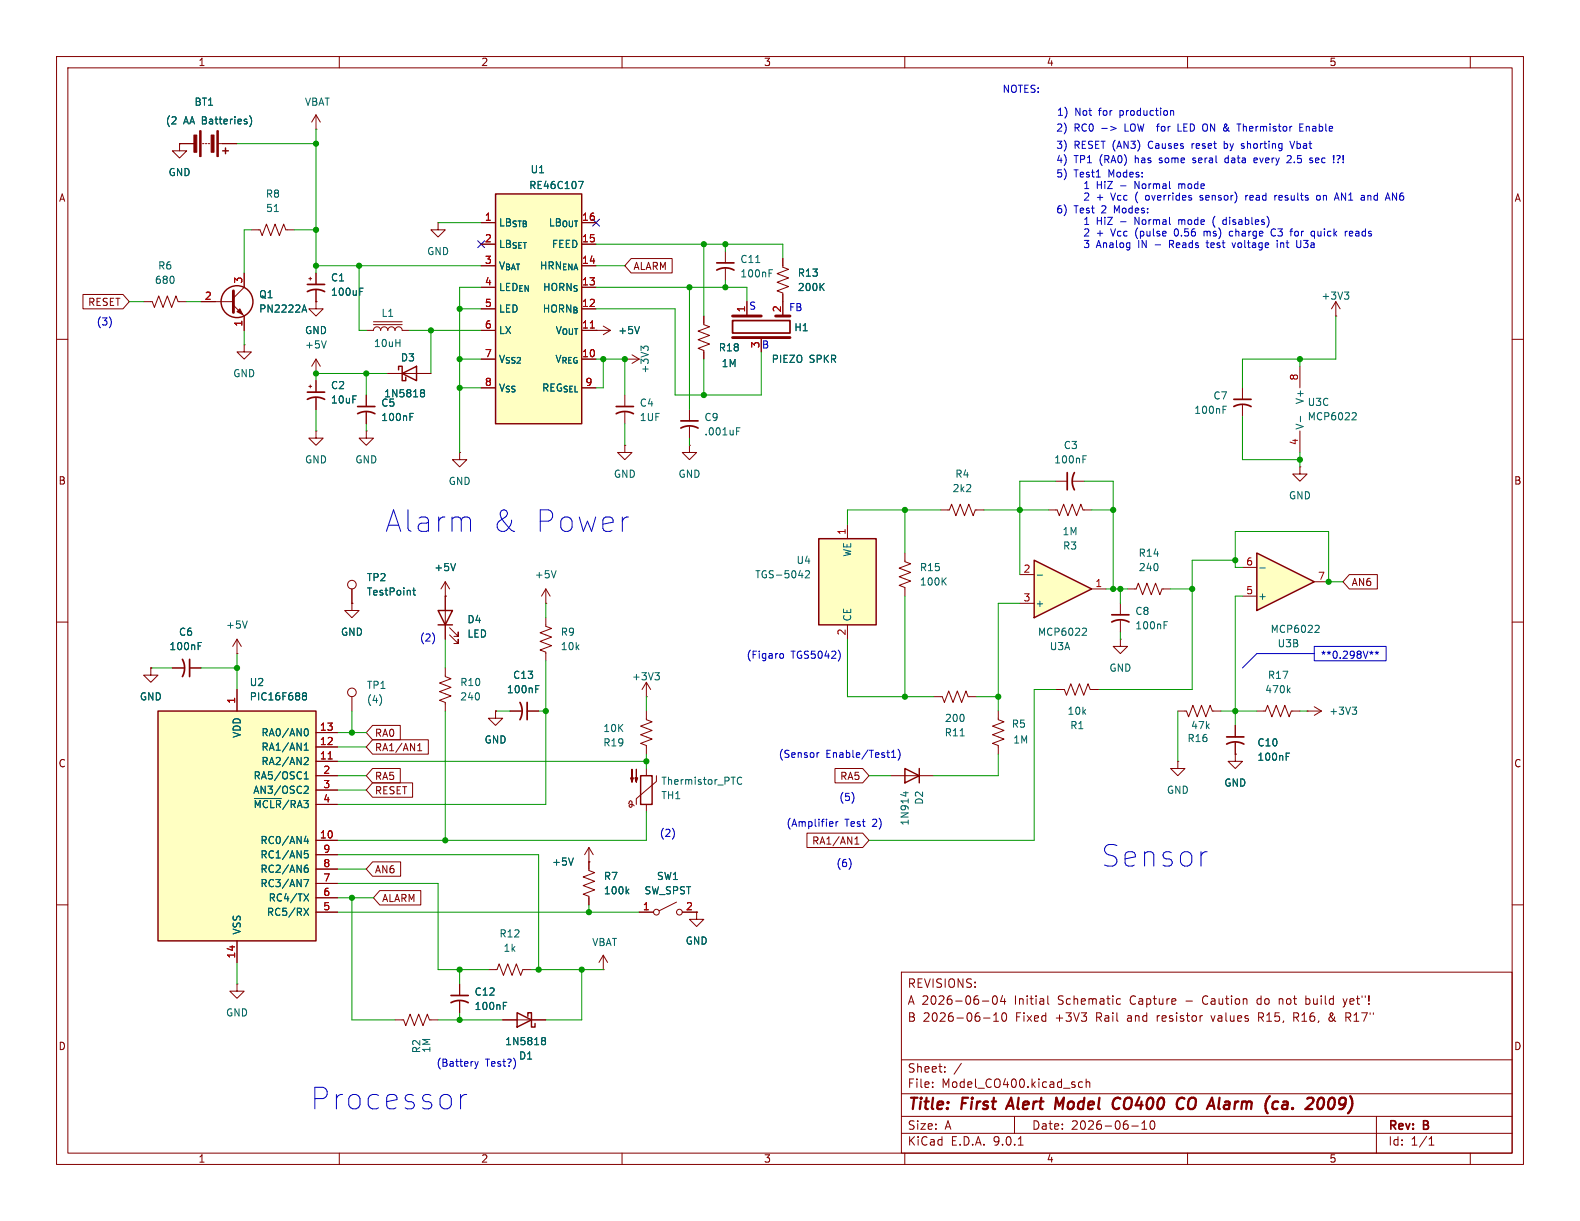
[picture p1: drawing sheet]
<svg xmlns="http://www.w3.org/2000/svg" width="279mm" height="216mm" viewBox="0 0 279 216" stroke-linecap="round" stroke-linejoin="round" font-family="sans-serif">
<g fill="none" stroke="#840000" stroke-width=".18">
<path d="M10 10h259.4v195.9h-259.4zM12 12h255.4v191.9h-255.4zM60 10v2M110 10v2M160 10v2M210 10v2M260 10v2M31.7 25.4v1.3h1.3l-1.3 1.2-1.2-1.2h1.2M31.7 25.4h.1M31.7 25.4h2.6M35.8 25.4h.3M36.3 25.4h.3"/>
<path d="M36.8 25.4h.3M38.6 25.4h3.3M55.9 22.9h.1M55.9 20.3l-.8 1.3M55.9 20.3l.7 1.3M55.9 20.3v2.6M44.4 40.6h1.6l.4 1.1 .7-2.1 .8 2.1 .7-2.1 .8 2.1 .8-2.1 .3 1h1.6M54.6 49.3h.5M54.9 49v.5M55.9 53.3v1.3h1.2l-1.2 1.3-1.3-1.3h1.3M55.9 53.3h.1M55.9 48.3v2"/>
<path d="M55.9 51.3v2M124.5 55.9v1.5l1 .4-2.1 .7 2.1 .8-2.1 .8 2.1 .7-2.1 .8 1.1 .4v1.5M128.3 44.5v2M128.3 47.5v2M138.4 45.7v1.5l1 .4-2 .8 2 .7-2 .8 2 .8-2 .7 1 .4v1.5M236.2 55.9h.1M236.2 53.3l-.7 1.3M236.2 53.3l.8 1.3M236.2 53.3v2.6M10 60h2M68.6 66h7.6M110.5 63.5h.1"/>
<path d="M110.5 63.5h2.5M111.8 62.7l1.2 .8M113 63.5l-1.2 .8M121.9 72.4v2M121.9 75.4v2.1M267.4 60h2M81.3 80v1.3h1.2l-1.2 1.3-1.3-1.3h1.3M81.3 80h.1M185.4 90.2h1.5l.4 1 .8-2 .7 2 .8-2 .8 2 .7-2 .4 1h1.5M229.9 82.6v1.2h1.2l-1.2 1.3-1.3-1.3h1.3M229.9 82.6h.1M10 110h2"/>
<path d="M26.7 118.1v1.3h1.2l-1.2 1.3-1.3-1.3h1.3M26.7 118.1h.1M30.5 118.1h2M33.5 118.1h2.1M41.9 115.6h.1M41.9 113l-.8 1.3M41.9 113l.8 1.3M41.9 113v2.6M62.2 106.7v1.3h1.3l-1.3 1.2-1.2-1.2h1.2M62.2 106.7h.1M62.2 104.1v2.6M78.7 105.4h.1"/>
<path d="M78.7 118.1v1.5l1.1 .4-2.1 .8 2.1 .7-2.1 .8 2.1 .8-2.1 .7 1 .4v1.5M78.7 102.9v10.1M78.7 102.9l-.7 1.2M78.7 102.9l.8 1.2M79.5 112.3l1.5 1.5v-.8v.8h-.7M79.5 111l1.5 1.5v-.7v.7h-.7M96.5 106.7h.1M96.5 109.2v1.5l1 .4-2 .8 2 .7-2 .8 2 .8-2 .7 1 .4v1.5M96.5 104.1l-.7 1.3M96.5 104.1l.8 1.3M96.5 104.1v2.6M267.4 110h2"/>
<path d="M62.2 123.2v2.5M87.6 125.7v1.3h1.3l-1.3 1.3-1.2-1.3h1.2M87.6 125.7h.1M90.2 125.7h2M93.2 125.7h2M104.1 152.4h.1M104.1 149.9v4l1.1 .4-2.1 .8 2.1 .7-2.1 .8 2.1 .8-2.1 .7 1 .4v1.5M104.1 149.9l-.7 1.2M104.1 149.9l.8 1.2M119.6 159.5l-3 1.5M10 160h2M41.9 174v1.3h1.3l-1.3 1.2-1.3-1.2h1.3"/>
<path d="M41.9 174h.1M81.3 174v2M81.3 177v2.1M86.4 171.5h1.5l.4-1.1 .7 2.1 .8-2.1 .8 2.1 .7-2.1 .8 2.1 .4-1h1.5M106.7 171.5h.1M106.7 168.9l-.8 1.3M106.7 168.9l.7 1.3M106.7 168.9v2.6M113 161.3h2.6M120.6 161.3h2.6M123.2 161.3v1.3h1.3l-1.3 1.2-1.3-1.2h1.3M123.2 161.3h.1"/>
<path d="M159.4 171.9h108v32h-108zM173.7 177h1.2M175.6 176.2l.3-.1a.81 .81 0 0 1 .5 .6 .81 .81 0 0 1-.3 .8l-.1 .1a.81 .81 0 0 1-.4-1.4zM175.7 179.5l.4-.4v1.5M177.3 179.2l.2-.1a.81 .81 0 0 1 .6 .6 .81 .81 0 0 1-.3 .8l-.2 .1a.81 .81 0 0 1-.3-1.4zM177.3 176l-.4 1.1h1M177.6 176.6v1M185.3 176.1v1.3l.2 .2M197.6 177.5h.5M197.6 176.7h.5M214.1 179.6l.4 1M222.4 176.7v.7"/>
<path d="M222.6 179.9h.5M223.1 179.1h-.5v1.5M226.2 176.6v1M226.4 176.6l-.2 .1M228.8 179.9h.6M229.1 179.9l.5 .7M229.4 179.1h-.6v1.5M230.9 177.5l.5 .1M230.9 176.1v1.5M231.4 176.6l-.5 .1M235.5 179.1l-.2 .1a.56 .56 0 0 0 .1 .7l.4 .4M235.6 179.6l-.6 .5 .1 .4 .4 .1"/>
<path d="M237.5 176.6l.4 1M237.9 177.6l-.2 .3-.2 .2M238 179.1h.6l.2 .1M238.2 176.6l-.3 1M238.4 179.9l.5 .7M238.8 179.7l-.2 .2h-.6M267.4 160h2M69.8 180.3h1.6l.4 1.1 .7-2.1 .8 2.1 .7-2.1 .8 2.1 .8-2.1 .3 1h1.6M88.9 180.3h7.6M159.4 197.4h108M159.4 193.4h108M159.4 187.4h108"/>
<path d="M164.9 192.1v.2M164.9 191.4v.1M167.1 189.4v.2M167.1 188.7v.1M170 188l-1.3 1.9M173.9 180h1.2M175.7 180.6h.9M179.4 197.4v3M191.4 191.4l-.4-.1-.3 .3v.4l.2 .2h.5M192.1 191.4l.2-.1 .3 .1 .1 .9M192.1 190.8v1.5M200.1 199.1h1.2"/>
<path d="M201.9 199.7h.9M201.9 198.6l.5-.4v1.5M203.5 198.3l.2-.1a.81 .81 0 0 1 .6 .6 .81 .81 0 0 1-.3 .8l-.1 .1a.81 .81 0 0 1-.4-1.4zM243.4 197.4v6.5M60 203.9v2M110 203.9v2M159.4 200.4h108M160 203.9v2M180.1 202.5h.8M210 203.9v2M252.7 202.5h.9M252.7 201.4l.4-.4v1.5"/>
<path d="M260 203.9v2"/>
<circle cx="62.2" cy="103.4" r=".76"/>
<circle cx="62.2" cy="122.4" r=".76"/>
<circle cx="116.1" cy="161.3" r=".51"/>
<circle cx="120.1" cy="161.3" r=".51"/>
</g>
<g fill="none" stroke="#840000" stroke-width=".4">
<path d="M178.8 194.1l-.9 2M188.1 194.1l-.8 1.4-.5-1.4-.2 2M197.3 194.2a.67 .67 0 0 1 .8 .1M197.9 195.9l-.6 .2M209.1 194.1l.3 .2M209.2 195.9l-.1 .1M210.7 194.1l-.2 .1a1.48 1.48 0 0 0-.2 1.8l.5 .1M216.5 196l.6 .1M217.2 194.8l-.6 .1M217.2 195.3l-.7 .1M224.6 193.8l-.2 .1M226.9 194.9l.2-.1 .6 .1-.1 1.2"/>
<path d="M227.7 195.2l-.7 .1a.4 .4 0 0 0-.3 .4 .4 .4 0 0 0 .2 .4l.7-.1M235.8 194.2a.51 .51 0 0 0-.8 .3 1.09 1.09 0 0 0 .2 1.6l.4-.1 .2-.3"/>
</g>
<path d="M54.4 51.6a3.2 3.2 0 0 1 3 0M54.4 50.3h3M126.7 47.8a3.2 3.2 0 0 1 3.1 0M126.7 46.5h3.1M120.4 75.7a3.2 3.2 0 0 1 3 0M120.4 74.4h3M32.3 116.6a3.2 3.2 0 0 1 0 3M33.5 116.6v3M91.9 124.2a3.2 3.2 0 0 1 0 3.1M93.2 124.2v3.1M79.8 177.3a3.2 3.2 0 0 1 3 0M79.8 176h3" fill="none" stroke="#840000" stroke-width=".3"/>
<g fill="none" stroke="#006464" stroke-width=".18">
<path d="M44.1 20.5a1.46 1.46 0 0 1 0 1.9M48.5 37.4h.7M63.6 51.6h.4M63.6 50.9h.6M133.6 46.4h.8M136 48.3h.4M136 47.7h.6M145.2 50.7l.5 .7M145.7 50.1l-.7 .7M237.7 51.6h.8l-.4 .5M238.3 52.1l.2 .3v.3l-.2 .2M74.5 69.4h.1"/>
<path d="M74.5 69l.3-.1 .2 .1 .1 .2-.3 .2M74.6 69.4h.2M74.6 69.4l-.1 .1M74.8 69.4l.3 .3-.1 .4-.2 .1-.3-.1M113.8 61.6l-.4-.4v.8M113.8 61.4l.3-.2h.3l.2 .2M130.3 76.2h.4M130.3 75.6h.6M80.6 99.6l-.5 1.3M35 114.2h.5M35 113.6h.6M43.7 109.8l-.4 1.3"/>
<path d="M73 104.4h.5M73.2 104v1l.3 .2M98.3 100.9l-.4 1.3M67.4 123.4v.8M94.7 121.8h.5M94.7 121.2h.6M101.4 151.7l-.4 1.3M110.8 157.6l.4 .5M111.2 157.2l-.5 .5M89 177.8h.4M89 177.2h.6M95.9 183.9l.1 .1"/>
<path d="M95.9 183.5h.3l.2 .1 .1 .2-.3 .2M96 184h.2M96 184l-.1 .1M96.2 184l.3 .2-.1 .4-.2 .1h-.3"/>
</g>
<path d="M39.4 26.7h1M39.9 26.2v1M70.5 65.4v-.6h.6v2.5h.7v-.6M71.1 66l2.6-1.2v2.5zM77.5 108h2.5l-1.3 2.5zM77.5 110.5h2.5M91.4 179.1l2.6 1.2-2.6 1.3zM93.3 179.7v-.6h.7v2.5h.6v-.6" fill="none" stroke="#840000" stroke-width=".25"/>
<g fill="#840000" stroke="#840000" stroke-width=".18">
<path d="M38.4 23.1h.2v4.6h-.2z"/>
<path d="M35.3 23.1h.3v4.6h-.3z"/>
<path d="M37.3 23.9h.5v3h-.5z"/>
<path d="M34.3 23.9h.5v3h-.5z"/>
</g>
<path d="M27.9 125.7h28v40.7h-28z" fill="#ffffc2"/>
<path d="M27.9 125.7h28v40.7h-28z" fill="none" stroke="#840000" stroke-width=".25"/>
<g fill="none" stroke="#840000" stroke-width=".18">
<path d="M25.4 53.3h1.5l.4 1.1 .8-2.1 .7 2.1 .8-2.1 .8 2.1 .7-2.1 .4 1h1.5M110.5 78.7v1.3h1.3l-1.3 1.3-1.3-1.3h1.3M110.5 78.7h.1M110.5 69.9v2M110.5 72.9v2M219.7 68.6v2M219.7 71.6v2.1M41.9 121.9v3.8M55.9 129.5h3.8M55.9 132.1h3.8M55.9 134.6h3.8M55.9 137.2h3.8"/>
<path d="M55.9 139.7h3.8M55.9 142.2h3.8M55.9 148.6h3.8M55.9 151.1h3.8M55.9 153.7h3.8M55.9 156.2h3.8M55.9 158.8h3.8M41.9 166.4v3.8M55.9 161.3h3.8"/>
</g>
<g fill="none" stroke="#006464" stroke-width=".18">
<path d="M216.3 72.4h.4M216.3 71.8h.6M53.5 122.9l.2 .1M53.5 122.6l.2-.1 .4 .1 .1 .2-.2 .2M53.7 123h.3M53.7 123l-.2 .2M53.8 132.7h.7M53.8 131.8l.4-.4v1.3M53.8 136.8l.4-.3v1.2M53.8 137.7h.7M53.9 139.1l.4-.1 .2 .4-.8 .9h.8M54 123l.2 .3-.1 .3-.1 .2-.5-.2"/>
<path d="M54 128.9l.1-.1a.68 .68 0 0 1 .4 .7 .68 .68 0 0 1-.4 .6h-.1M54 133.9l.4 .1 .1 .3-.8 .9h.8M45 141.2h4.7M53.7 155.5h.9l-.6 1.3M53.7 158.1l.9 1.2M53.9 151l.4-.1 .2 .3-.1 .4h-.5M53.9 150.4h.6M53.9 153.5h.4l.2 .2-.1 .5h-.5M54.1 147.8l-.3 .9h.8M54.4 148.3v.9M54.4 153h-.4l-.1 .3M54.6 158.1l-.9 1.2"/>
<path d="M53.7 160.6l.9 1.3M54.6 160.6l-.9 1.3"/>
</g>
<path d="M58 134.2h.8" fill="none" stroke="#a90000" stroke-width=".18"/>
<path d="M109 73.2a3.2 3.2 0 0 1 3 0M109 71.9h3M218.2 71.9a3.2 3.2 0 0 1 3 0M218.2 70.6h3" fill="none" stroke="#840000" stroke-width=".3"/>
<path d="M87.6 34.3h15.3v40.6h-15.3z" fill="#ffffc2"/>
<g fill="none" stroke="#840000" stroke-width=".25">
<path d="M87.6 34.3h15.3v40.6h-15.3z"/>
<circle cx="41.9" cy="53.3" r="2.82"/>
</g>
<g fill="none" stroke="#840000" stroke-width=".18">
<path d="M77.5 39.4v1.2h1.2l-1.2 1.3-1.3-1.3h1.3M77.5 39.4h.1M85.1 39.4h2.5M35.6 53.3h5.7M41.3 54l1.9 1.9v2.5M43.2 48.3v2.5l-1.9 1.9M64.8 58.4h1.2a.64 .64 0 0 1 .7-.6 .64 .64 0 0 1 .6 .6 .64 .64 0 0 1 .6-.6 .64 .64 0 0 1 .7 .6 .64 .64 0 0 1 .6-.6 .64 .64 0 0 1 .6 .6 .64 .64 0 0 1 .7-.6 .64 .64 0 0 1 .6 .6h1.3M66 57.4h5.1M66 56.9h5.1M85.1 43.2h2.5M85.1 47h2.5M85.1 50.8h2.5"/>
<path d="M85.1 54.6h2.5M85.1 58.4h2.5M102.9 43.2h2.5M102.9 50.8h2.5M102.9 54.6h2.5M105.4 58.4h2.5M106.7 57.7l1.2 .7M107.9 58.4l-1.2 .8M43.2 61v1.2h-1.3l1.3 1.3 1.2-1.3h-1.2M43.2 61h.1M54.6 68.3h.5M54.9 68.1v.5"/>
<path d="M55.9 76.2v1.3h1.2l-1.2 1.2-1.3-1.2h1.3M55.9 76.2h.1M55.9 66h.1M55.9 63.5l-.8 1.3M55.9 63.5l.7 1.3M55.9 63.5v2.5M55.9 67.3v2M55.9 70.4v2M64.8 76.2v1.3h1.2l-1.2 1.2-1.3-1.2h1.3M64.8 76.2h.1M64.8 69.9v2M64.8 72.9v2"/>
<path d="M85.1 63.5h2.5M85.1 68.6h2.5M121.9 78.7v1.3h1.3l-1.3 1.3-1.3-1.3h1.3M121.9 78.7h.1M229.9 64.8v3.8M229.9 76.2v3.8M186.7 85.1h2M189.7 85.1h2.1"/>
</g>
<path d="M102.3 32.1h.8l-.5 1.2M53.5 54.8h.6M53.8 53.9l.4 1.3M113.1 57.7l-.4 1.3M57.7 60.3l-.4 1.2M72.5 73.7h.4M72.5 73.1h.6M230 73.6v1M239.3 73h.4l.1 .3-.7 .9h.7M191.5 81.2h.4M191.5 80.6h.6" fill="none" stroke="#006464" stroke-width=".18"/>
<path d="M54.4 70.6a3.2 3.2 0 0 1 3 0M54.4 69.3h3M63.2 73.2a3.2 3.2 0 0 1 3.1 0M63.2 71.9h3.1M188.7 83.6v3M190 83.6a3.2 3.2 0 0 0 0 3" fill="none" stroke="#840000" stroke-width=".3"/>
<path d="M41.3 51.4v3.8" fill="none" stroke="#840000" stroke-width=".51"/>
<path d="M42.4 54.6l.5 1-1-.5z" fill="#840000" stroke="#840000" stroke-width=".18"/>
<path d="M144.8 95.3h10.1v15.2h-10.1z" fill="#ffffc2"/>
<path d="M144.8 95.3h10.1v15.2h-10.1zM113.3 137.2h2v5h-2zM160 135.9l2.6 1.3-2.6 1.2zM162.6 135.9v2.5" fill="none" stroke="#840000" stroke-width=".25"/>
<g fill="none" stroke="#840000" stroke-width=".18">
<path d="M149.9 92.7v2.6M160 97.8v1.5l1 .4-2 .8 2 .7-2 .8 2 .7-2 .8 1 .4v1.5M166.4 90.2h1.5l.4-1 .7 2 .8-2 .8 2 .7-2 .8 2 .4-1h1.5M149.9 110.5v2.5M198.1 113v1.3h1.3l-1.3 1.3-1.3-1.3h1.3M198.1 113h.1M198.1 106.7v2M198.1 109.7v2.1M114.3 123.2h.1M114.3 125.7v1.6l1 .3-2 .8 2 .8-2 .7 2 .8-2 .7 1 .4v1.6M114.3 120.7l-.8 1.2M114.3 120.7l.8 1.2"/>
<path d="M114.3 120.7v2.5M114.3 135.9v1.3M116.1 137.2v1l-3.6 3v1M157.5 137.2h7.6M165.1 123.2h1.5l.4 1 .8-2 .7 2 .8-2 .8 2 .7-2 .4 1h1.5M176.5 125.7v1.6l1 .3-2 .8 2 .8-2 .7 2 .8-2 .7 1 .4v1.6M186.7 121.9h1.5l.4 1 .8-2 .7 2 .8-2 .7 2 .8-2 .4 1h1.5M208.3 125.7h1.5l.4 1 .7-2 .8 2 .8-2 .7 2 .8-2 .4 1h1.5M208.3 134.6v1.3h1.2l-1.2 1.3-1.3-1.3h1.3M208.3 134.6h.1M111.2 141.9l-.1 .2M111.3 141.9l.2-.3 .3 .2-.1 .8-.1 .1h-.2l-.1-.2 .1-.3h.4l.3 .3"/>
<path d="M114.3 142.2v1.3"/>
</g>
<path d="M115.8 118.9h.8l-.4 .5M116.4 119.4l.2 .3v.3l-.2 .2M142.4 101l.5-.1 .3 .4-.8 .9h.8M166.8 102.7l.5 .7M167.3 102.2l-.7 .7M205.9 110.5h.4M205.9 109.9h.6M131.2 137.5a.6 .6 0 0 0-.9 .5 .6 .6 0 0 0 .6 .7l.3-.1M160.2 140v.8M169.8 130.1h.7M159.8 140.2h.8" fill="none" stroke="#006464" stroke-width=".18"/>
<g fill="#840000" stroke="#840000" stroke-width=".18">
<path d="M111.8 136v2.3l-.3-.8h.5l-.2 .8z"/>
<path d="M112.5 136v2.3l-.2-.8h.5l-.3 .8z"/>
</g>
<path d="M196.6 110a3.2 3.2 0 0 1 3 0M196.6 108.7h3" fill="none" stroke="#840000" stroke-width=".3"/>
<path d="M182.9 99.1l10.1 5-10.1 5.1z" fill="#ffffc2"/>
<path d="M182.9 99.1l10.1 5-10.1 5.1z" fill="none" stroke="#840000" stroke-width=".25"/>
<g fill="none" stroke="#840000" stroke-width=".18">
<path d="M180.3 106.7h2.6M180.3 101.6h2.6M193 104.1h2.6M199.4 104.1h1.5l.4-1 .8 2.1 .7-2.1 .8 2.1 .7-2.1 .8 2.1 .4-1.1h1.5M218.4 133.4v1.2h1.3l-1.3 1.3-1.2-1.3h1.2M218.4 133.4h.1M218.4 128.3v2M218.4 131.3v2.1M222.2 125.7h1.6l.4-1 .7 2 .8-2 .7 2 .8-2 .8 2 .3-1h1.6M231.1 125.7h.1M231.1 125.7h2.6M232.4 125l1.3 .7"/>
<path d="M233.7 125.7l-1.3 .8"/>
</g>
<path d="M183.4 101.7h1M191.6 111.1h.4l.1 .3-.8 .9h.8M227.4 133.8h.5M227.4 133.2h.6M227.8 122l.3 .5M228.1 121.7l-.4 .4M239.1 125h.8l-.4 .5M239.7 125.5l.2 .3v.3l-.2 .2" fill="none" stroke="#006464" stroke-width=".18"/>
<path d="M216.9 131.6a3.2 3.2 0 0 1 3.1 0M216.9 130.3h3.1" fill="none" stroke="#840000" stroke-width=".3"/>
<path d="M222.2 97.8l10.2 5.1-10.2 5.1z" fill="#ffffc2"/>
<path d="M222.2 97.8l10.2 5.1-10.2 5.1z" fill="none" stroke="#840000" stroke-width=".25"/>
<g fill="none" stroke="#840000" stroke-width=".18">
<path d="M31.7 25.4h.1M31.7 25.4h2.6M39.4 25.4h2.5M85.1 39.4h2.5M14.7 52.1h7l1.2 1.2-1.2 1.3h-7zM35.6 53.3h2.5M43.2 48.3v2.5M43.2 55.9v2.5M55.9 53.3h.1M55.9 48.3v2M55.9 51.3v2M85.1 43.2h2.5"/>
<path d="M85.1 47h2.5M85.1 50.8h2.5M85.1 54.6h2.5M85.1 58.4h2.5M102.9 43.2h2.5M102.9 50.8h2.5M102.9 54.6h2.5M111.6 45.7h7.3v2.6h-7.3l-1.1-1.3zM124.5 55.9v1.3M132.1 53.3v2.6M134.6 59.7v2.5M138.4 45.7v1.3"/>
<path d="M138.4 52.1v3.8M55.9 67.3v2M55.9 70.4v2M64.8 69.9v2M64.8 72.9v2M68.6 66h2.5M73.7 66h2.5M85.1 63.5h2.5M85.1 68.6h2.5M124.5 62.2v1.3M26.7 118.1h.1M30.5 118.1h2"/>
<path d="M33.5 118.1h2.1M62.2 106.7h.1M62.2 104.1v2.6M78.7 105.4h.1M78.7 105.4v2.6M78.7 110.5v2.5M219.7 105.4h2.5M219.7 100.3h2.5M232.4 102.9h2.5M238.6 101.6h5v2.5h-5l-1.1-1.2zM41.9 121.9v3.8M55.9 129.5h3.8"/>
<path d="M55.9 132.1h3.8M55.9 134.6h3.8M55.9 137.2h3.8M55.9 139.7h3.8M65.9 128.3h4.9v2.5h-4.9l-1.1-1.3zM65.9 138.4h7.1v2.6h-7.1l-1.1-1.3zM65.9 135.9h4.9v2.5h-4.9l-1.1-1.2zM65.9 130.8h9.8v2.6h-9.8l-1.1-1.3zM73.9 132.8h.7M73.9 131.8l.3-.3v1.3M87.6 125.7h.1M90.2 125.7h2"/>
<path d="M93.2 125.7h2M147.7 135.9h4.9l1.1 1.3-1.1 1.2h-4.9zM218.4 133.4h.1M218.4 128.3v2M218.4 131.3v2.1M55.9 142.2h3.8M55.9 148.6h3.8M55.9 151.1h3.8M55.9 153.7h3.8M55.9 156.2h3.8M55.9 158.8h3.8M65.9 152.4h4.9v2.5h-4.9l-1.1-1.2z"/>
<path d="M67.2 157.5h7.2v2.5h-7.2l-1.2-1.2zM104.1 152.4h.1M104.1 152.4v1.3M104.1 158.8v1.2M142.7 147.3h9.9l1.1 1.3-1.1 1.3h-9.9zM151.2 149.3h.7M151.2 148.4l.3-.4v1.3M41.9 166.4v3.8M55.9 161.3h3.8M81.3 174v2M81.3 177v2.1M113 161.3h2.6"/>
<path d="M120.6 161.3h2.6M123.2 161.3h.1M88.9 180.3h2.5M94 180.3h2.5"/>
</g>
<g fill="none" stroke="#006464" stroke-width=".18">
<path d="M44.1 20.5a1.46 1.46 0 0 1 0 1.9M102.3 32.1h.8l-.5 1.2M53.5 54.8h.6M53.8 53.9l.4 1.3M63.6 51.6h.4M63.6 50.9h.6M113.1 57.7l-.4 1.3M145.2 50.7l.5 .7M145.7 50.1l-.7 .7M72.5 73.7h.4M72.5 73.1h.6M74.5 69.4h.1"/>
<path d="M74.5 69l.3-.1 .2 .1 .1 .2-.3 .2M74.6 69.4h.2M74.6 69.4l-.1 .1M74.8 69.4l.3 .3-.1 .4-.2 .1-.3-.1M80.6 99.6l-.5 1.3M35 114.2h.5M35 113.6h.6M73 104.4h.5M73.2 104v1l.3 .2M222.8 100.4h.9M232.7 110.6h.5l.1 .3-.8 .9h.8M53.5 122.9l.2 .1"/>
<path d="M53.5 122.6l.2-.1 .4 .1 .1 .2-.2 .2M53.7 123h.3M53.7 123l-.2 .2M53.8 132.7h.7M53.8 131.8l.4-.4v1.3M53.8 136.8l.4-.3v1.2M53.8 137.7h.7M53.9 139.1l.4-.1 .2 .4-.8 .9h.8M54 123l.2 .3-.1 .3-.1 .2-.5-.2M54 128.9l.1-.1a.68 .68 0 0 1 .4 .7 .68 .68 0 0 1-.4 .6h-.1M54 133.9l.4 .1 .1 .3-.8 .9h.8M94.7 121.8h.5"/>
<path d="M94.7 121.2h.6M227.4 133.8h.5M227.4 133.2h.6M45 141.2h4.7M53.7 155.5h.9l-.6 1.3M53.7 158.1l.9 1.2M53.9 151l.4-.1 .2 .3-.1 .4h-.5M53.9 150.4h.6M53.9 153.5h.4l.2 .2-.1 .5h-.5M54.1 147.8l-.3 .9h.8M54.4 148.3v.9M54.4 153h-.4l-.1 .3"/>
<path d="M54.6 158.1l-.9 1.2M101.4 151.7l-.4 1.3M110.8 157.6l.4 .5M111.2 157.2l-.5 .5M53.7 160.6l.9 1.3M54.6 160.6l-.9 1.3M89 177.8h.4M89 177.2h.6M95.9 183.9l.1 .1M95.9 183.5h.3l.2 .1 .1 .2-.3 .2M96 184h.2M96 184l-.1 .1"/>
<path d="M96.2 184l.3 .2-.1 .4-.2 .1h-.3"/>
</g>
<path d="M129.5 56.7h10.2v2.2h-10.2z" fill="none" stroke="#840000" stroke-width=".3"/>
<path d="M129.5 55.9h5.1M129.5 59.7h10.2M137.2 55.9h2.5" fill="none" stroke="#840000" stroke-width=".51"/>
<g fill="none" stroke="#0000c2" stroke-width=".18">
<path d="M207 19.7l.2-.2 .3 .1v.8M191.8 33.3h.7M191.8 32.4l.4-.3v1.2M191.8 38.8l.4-.4v1.3M191.8 34.2l.5-.1 .2 .4-.8 .9h.8M191.8 39.7h.7M194.8 22.7h1M196.4 22.3l1 .4-1 .4M204.5 22.3h.5M204.8 22l-.1 1.2M208.3 21.9v1.3h.6M210.9 28.7l.1 .1"/>
<path d="M211.1 27.9l-.2 .2 .2 .3M212.2 35.3l.1 .1M212.4 34.5l-.2 .2 .2 .3M214.6 38.6l-.1 .5 .1 .7M216.2 39.5l.2 .1 .3 .1M216.5 26.2h.1M216.5 25v1.2M216.6 25.4l-.1 .1M216.7 38.8l-.3 .1-.2 .2M217.1 27.9l-.4 .1-.1 .2 .1 .5 .4 .1M218.7 21.9h.7M219.5 26.2h.4"/>
<path d="M219.5 25.6l.4 .2M219.9 25.4l-.4 .2M220.3 34.5v.9M220.7 34.5l-.4 .3M222.3 28l-.4-.1-.2 .2 .1 .6h.5M222.3 28.2l-.6 .2M225.4 34.5v.9M225.8 34.5l-.4 .3M227.7 27.6l.4-.1 .2 .2M228.1 25l.4 1.2 .4-1.2M228.3 27.9l-.7 .9h.7M229.8 22.5h.5"/>
<path d="M230.5 21.9h-.7v1.3h.7M231 22.3v.9M231.1 22.4l-.1 .1M231.8 28.4h.3v.2l-.1 .2h-.3M231.8 27.9l.3 .1M232.9 34.7l.2-.2 .3 .2 .1 .5-.1 .1-.3 .1-.2-.1zM236.1 35h.6M236.4 34.1l.4 1.3M236.4 27.6l.4-.1 .2 .2-.4 .6M236.6 28.7v.1M241.2 34.6l.1 .8M241.3 35.3l-.1 .1"/>
<path d="M241.3 34.8l-.1 .1M246.2 35.4v-1.3l.8 1.3M19.6 56.6v.8M191.7 42.5h.8l-.4 .5 .4 .1v.6l-.2 .1-.6-.1M191.8 40.6l.5-.1 .2 .3-.8 .9h.8M212.9 40.9v.8M213.1 40.9l-.2 .1M213.5 42.5v1.2M217.5 41l-.1 .5 .1 .2h.4M217.9 42.9l.3 .9 .3-.9M225.3 40.5a.64 .64 0 0 0-.5 .6 .64 .64 0 0 0 .5 .6M225.9 42.9v.9"/>
<path d="M230 42.5v1.2l-.5 .1-.2-.3M232.1 40.9l.3 .1M232.4 41.7h-.3M232.4 40.9v1.3M238.3 40.9l-.3 .1M239 40.9h-.2l-.2 .2 .1 .6h.3M239.2 41.2l-.6 .1M110.8 91.4h.3M76.8 112.5v.8M138 115.6h.3l.3 .2-.2 .5h-.4M148.5 115.3l.1 .5-.1 .7M232.4 114.3h12.7v2.5h-12.7z"/>
<path d="M232.4 115.6h-10.2l-2.5 2.5M242.2 115.3l.3 .1M242.5 115.1v.3M242.5 115.4l-.2 .3M242.5 115.4l.2 .3M242.8 115.3l-.3 .1M243.2 115.3l.3 .1M243.5 115.1v.3M243.5 115.4l-.2 .3M243.5 115.4l.2 .3M243.8 115.3l-.3 .1M144.5 133.1v.8"/>
<path d="M144.8 133.1l-.3 .2M157.7 133.9h.7M157.7 133l.3-.3v1.2M158.8 132.5a1.46 1.46 0 0 1 0 1.9M119.2 147v.8M146.9 145.3h.3l.1 .3-.6 .1M147.2 146.1h-.3M147.8 145.3v.8M148.2 145.3l-.4 .2M150.4 152.3v.9M150.9 140.6v.9M213.1 150.6h.4"/>
<path d="M81.4 193.5v2.6M82.5 193.5a.97 .97 0 0 0-1.1 .8M84 187.7l.3 .8M84.3 188.5l-.3 .5M84.6 187.7l-.3 .8"/>
</g>
<g fill="none" stroke="#009600" stroke-width=".18">
<path d="M41.9 25.4h14M55.9 22.9v25.4M77.5 39.4h7.6M22.9 53.3h2.5M33 53.3h2.6M43.2 58.4v2.6M44.4 40.6h-1.2v7.7M52.1 40.6h3.8M55.9 47h29.2M63.5 47v11.4h1.3M72.4 58.4h12.7M76.2 58.4v7.6"/>
<path d="M81.3 54.6h3.8M85.1 50.8h-3.8v29.2M105.4 47h5.1M105.4 54.6h14v15.3h15.2v-7.7M105.4 50.8h26.7v2.5M105.4 43.2h33v2.5M121.9 50.8v21.6M124.5 43.2v12.7M128.3 43.2v1.3M128.3 49.5v1.3M236.2 55.9v7.6h-16.5v5.1M55.9 72.4v3.8"/>
<path d="M64.8 66v3.9M64.8 74.9v1.3M68.6 66h-12.7v1.3M81.3 68.6h3.8M81.3 63.5h3.8M105.4 63.5h5.1v6.4M106.7 63.5v5.1h-1.3M110.5 74.9v3.8M121.9 77.5v1.2M124.5 63.5v6.4M219.7 73.7v7.6h10.2M229.9 63.5v1.3"/>
<path d="M160 90.2v7.6M166.4 90.2h-16.5v2.5M174 90.2h11.4M186.7 85.1h-6.4v16.5M191.8 85.1h5v19M193 90.2h3.8M218.4 99.1h-7.6v22.8h-16.5M229.9 80v2.6M26.7 118.1h3.8M35.6 118.1h6.3M41.9 115.6v6.3M78.7 113v5.1"/>
<path d="M96.5 106.7v2.5M96.5 116.8v25.4h-36.8M149.9 113v10.2h15.2M160 105.4v17.8M180.3 106.7h-3.8v19M195.6 104.1h3.8M198.1 104.1v2.6M198.1 111.8v1.2M207 104.1h3.8M219.7 100.3h-1.3v-6.3h16.5v8.9h2.6M219.7 105.4h-1.3v22.9M59.7 134.6h54.6"/>
<path d="M59.7 139.7h5.1M59.7 129.5h5.1M59.7 137.2h5.1M59.7 132.1h5.1M62.2 125.7v3.8M78.7 125.7v22.9M87.6 125.7h2.6M95.2 125.7h1.3M114.3 123.2v2.5M114.3 133.4v2.5M153.7 137.2h3.8M172.7 123.2h3.8"/>
<path d="M176.5 133.4v3.8h-11.4M186.7 121.9h-3.8v26.7h-29.2M208.3 125.7v8.9M215.9 125.7h6.3M229.9 125.7h1.2M59.7 158.8h6.3M59.7 153.7h5.1M59.7 156.2h17.8v15.3h8.9M59.7 151.1h35.5v20.4M62.2 158.8v21.5h7.6M114.3 143.5v5.1h-54.6M41.9 170.2v3.8"/>
<path d="M59.7 161.3h53.3M81.3 171.5v2.5M81.3 179.1v1.2M94 171.5h12.7M102.9 171.5v8.8h-6.4M104.1 160v1.3M77.5 180.3h11.4"/>
</g>
<path d="M104.8 38.8l1.2 1.2M106 38.8l-1.2 1.2M84.5 42.6l1.2 1.2M85.7 42.6l-1.2 1.2" fill="none" stroke="#000084" stroke-width=".18"/>
<path d="M58 134.2h.8" fill="none" stroke="#a90000" stroke-width=".18"/>
<g fill="#009600" stroke="#009600" stroke-width=".18">
<circle cx="81.3" cy="180.3" r=".46"/>
<circle cx="62.2" cy="158.8" r=".46"/>
<circle cx="81.3" cy="171.5" r=".46"/>
<circle cx="102.9" cy="171.5" r=".46"/>
<circle cx="95.2" cy="171.5" r=".46"/>
<circle cx="104.1" cy="161.3" r=".46"/>
<circle cx="76.2" cy="58.4" r=".46"/>
<circle cx="55.9" cy="47" r=".46"/>
<circle cx="55.9" cy="40.6" r=".46"/>
<circle cx="64.8" cy="66" r=".46"/>
<circle cx="55.9" cy="66" r=".46"/>
<circle cx="55.9" cy="25.4" r=".46"/>
<circle cx="63.5" cy="47" r=".46"/>
<circle cx="81.3" cy="54.6" r=".46"/>
<circle cx="81.3" cy="63.5" r=".46"/>
<circle cx="81.3" cy="68.6" r=".46"/>
<circle cx="96.5" cy="125.7" r=".46"/>
<circle cx="78.7" cy="148.6" r=".46"/>
<circle cx="114.3" cy="134.6" r=".46"/>
<circle cx="41.9" cy="118.1" r=".46"/>
<circle cx="62.2" cy="129.5" r=".46"/>
<circle cx="124.5" cy="43.2" r=".46"/>
<circle cx="121.9" cy="50.8" r=".46"/>
<circle cx="124.5" cy="69.9" r=".46"/>
<circle cx="106.7" cy="63.5" r=".46"/>
<circle cx="110.5" cy="63.5" r=".46"/>
<circle cx="218.4" cy="99.1" r=".46"/>
<circle cx="196.8" cy="90.2" r=".46"/>
<circle cx="229.9" cy="63.5" r=".46"/>
<circle cx="229.9" cy="81.3" r=".46"/>
<circle cx="180.3" cy="90.2" r=".46"/>
<circle cx="160" cy="123.2" r=".46"/>
<circle cx="160" cy="90.2" r=".46"/>
<circle cx="176.5" cy="123.2" r=".46"/>
<circle cx="210.8" cy="104.1" r=".46"/>
<circle cx="196.8" cy="104.1" r=".46"/>
<circle cx="198.1" cy="104.1" r=".46"/>
<circle cx="218.4" cy="125.7" r=".46"/>
<circle cx="234.9" cy="102.9" r=".46"/>
<circle cx="128.3" cy="50.8" r=".46"/>
<circle cx="128.3" cy="43.2" r=".46"/>
</g>
<g font-size="5.3" fill="#0000c2">
<text x="68.1" y="94.3">Alarm</text>
<text x="86.9" y="94.3">&amp;</text>
<text x="94.2" y="94.3">Power</text>
<text x="194.8" y="153.5">Sensor</text>
<text x="54.9" y="196.4">Processor</text>
</g>
<g font-size="2.8" fill="#840000">
<text x="160.4" y="196.8">Title:</text>
<text x="170.1" y="196.8">First</text>
<text x="179" y="196.8">Alert</text>
<text x="188.2" y="196.8">Model</text>
<text x="199.2" y="196.8">CO400</text>
<text x="211.4" y="196.8">CO</text>
<text x="217.8" y="196.8">Alarm</text>
<text x="228.6" y="196.8">(ca.</text>
<text x="236.7" y="196.8">2009)</text>
</g>
<g font-size="2.1" fill="#840000">
<text x="160.4" y="177.9">A 2026-06-04</text>
<text x="160.4" y="174.9">REVISIONS:</text>
<text x="179.4" y="177.9">Initial</text>
<text x="187.2" y="177.9">Schematic</text>
<text x="200.1" y="177.9">Capture</text>
<text x="210" y="177.9">-</text>
<text x="213.2" y="177.9">Caution</text>
<text x="223" y="177.9">do</text>
<text x="227" y="177.9">not</text>
<text x="231.9" y="177.9">build</text>
<text x="238.8" y="177.9">yet&quot;!</text>
<text x="160.4" y="180.9">B 2026-06-10</text>
<text x="179.6" y="180.9">Fixed</text>
<text x="186.8" y="180.9">+3V3</text>
<text x="194.1" y="180.9">Rail</text>
<text x="199.8" y="180.9">and</text>
<text x="205.1" y="180.9">resistor</text>
<text x="214.9" y="180.9">values</text>
<text x="223.4" y="180.9">R15,</text>
<text x="229.7" y="180.9">R16,</text>
<text x="236.1" y="180.9">&amp;</text>
<text x="239.3" y="180.9">R17&quot;</text>
<text x="160.4" y="189.9">Sheet:</text>
<text x="160.4" y="192.6">File:</text>
<text x="166.5" y="192.6">Model_CO400.kicad_sch</text>
<text x="160.4" y="202.8">KiCad</text>
<text x="160.4" y="200">Size:</text>
<text x="167.1" y="200">A</text>
<text x="168.1" y="202.8">E.D.A.</text>
<text x="175.7" y="202.8">9.0.1</text>
<text x="182.4" y="200">Date:</text>
<text x="189.4" y="200">2026-06-10</text>
<text x="245.4" y="200.2">Rev:</text>
<text x="245.4" y="202.8">Id:</text>
<text x="249.5" y="202.8">1/1</text>
<text x="251.8" y="200.2">B</text>
</g>
<g font-size="1.8" fill="#840000">
<text x="35" y="11.9">1</text>
<text x="85" y="11.9">2</text>
<text x="135" y="11.9">3</text>
<text x="185" y="11.9">4</text>
<text x="235" y="11.9">5</text>
<text x="10.3" y="35.9">A</text>
<text x="267.7" y="35.9">A</text>
<text x="111.9" y="47.9">ALARM</text>
<text x="15.5" y="54.3">RESET</text>
<text x="98.1" y="59.3">V_{OUT}</text>
<text x="10.3" y="85.9">B</text>
<text x="267.7" y="85.9">B</text>
<text x="238.9" y="103.8">AN6</text>
<text x="66.2" y="130.5">RA0</text>
<text x="10.3" y="135.9">C</text>
<text x="66.2" y="133">RA1/AN1</text>
<text x="267.7" y="135.9">C</text>
<text x="66.2" y="140.7">RESET</text>
<text x="66.2" y="138.1">RA5</text>
<text x="148.5" y="138.1">RA5</text>
<text x="143.5" y="149.5">RA1/AN1</text>
<text x="66.2" y="154.6">AN6</text>
<text x="67.5" y="159.7">ALARM</text>
<text x="10.3" y="185.9">D</text>
<text x="267.7" y="185.9">D</text>
<text x="35" y="205.8">1</text>
<text x="85" y="205.8">2</text>
<text x="135" y="205.8">3</text>
<text x="185" y="205.8">4</text>
<text x="235" y="205.8">5</text>
</g>
<g font-size="1.8" fill="#0000c2">
<text x="177.2" y="16.6">NOTES:</text>
<text x="186.7" y="23.5">2)</text>
<text x="186.8" y="20.7">1)</text>
<text x="189.9" y="23.5">RC0</text>
<text x="190" y="20.7">Not</text>
<text x="194.4" y="20.7">for</text>
<text x="198.3" y="20.7">production</text>
<text x="199.2" y="23.5">LOW</text>
<text x="205.3" y="23.5">for</text>
<text x="209.1" y="23.5">LED ON &amp;</text>
<text x="220.3" y="23.5">Thermistor</text>
<text x="231.5" y="23.5">Enable</text>
<text x="186.7" y="26.5">3)</text>
<text x="186.7" y="29.1">4)</text>
<text x="189.9" y="26.5">RESET (AN3)</text>
<text x="189.9" y="29.1">TP1</text>
<text x="194.5" y="29.1">(RA0)</text>
<text x="201" y="29.1">has</text>
<text x="203.3" y="26.5">Causes</text>
<text x="205.5" y="29.1">some</text>
<text x="211.2" y="26.5">reset</text>
<text x="211.6" y="29.1">seral</text>
<text x="217.1" y="26.5">by</text>
<text x="217.5" y="29.1">data</text>
<text x="220.4" y="26.5">shorting</text>
<text x="222.8" y="29.1">every</text>
<text x="228.9" y="29.1">2.5</text>
<text x="229.3" y="26.5">Vbat</text>
<text x="233.1" y="29.1">sec</text>
<text x="237.5" y="29.1">!?!</text>
<text x="186.7" y="31.6">5)</text>
<text x="189.9" y="31.6">Test1</text>
<text x="193.8" y="33.6">HiZ</text>
<text x="193.8" y="35.7">+</text>
<text x="196.1" y="31.6">Modes:</text>
<text x="196.6" y="35.7">Vcc</text>
<text x="198.2" y="33.6">-</text>
<text x="200.9" y="33.6">Normal</text>
<text x="201" y="35.7">(</text>
<text x="203" y="35.7">overrides</text>
<text x="208.9" y="33.6">mode</text>
<text x="212.9" y="35.7">sensor)</text>
<text x="221.1" y="35.7">read</text>
<text x="226.5" y="35.7">results</text>
<text x="234.1" y="35.7">on</text>
<text x="237.6" y="35.7">AN1</text>
<text x="242.4" y="35.7">and</text>
<text x="247" y="35.7">AN6</text>
<text x="186.7" y="37.9">6)</text>
<text x="189.9" y="37.9">Test</text>
<text x="193.8" y="40">HiZ</text>
<text x="194.9" y="37.9">2</text>
<text x="197.3" y="37.9">Modes:</text>
<text x="198.2" y="40">-</text>
<text x="200.9" y="40">Normal</text>
<text x="208.9" y="40">mode</text>
<text x="215.1" y="40">(</text>
<text x="217.1" y="40">disables)</text>
<text x="193.8" y="42">+</text>
<text x="193.8" y="44.1">Analog</text>
<text x="196.6" y="42">Vcc</text>
<text x="201" y="42">(pulse</text>
<text x="201.4" y="44.1">IN</text>
<text x="204.5" y="44.1">-</text>
<text x="207.2" y="44.1">Reads</text>
<text x="208.1" y="42">0.56</text>
<text x="213.5" y="42">ms)</text>
<text x="214.1" y="44.1">test</text>
<text x="218.3" y="42">charge</text>
<text x="218.8" y="44.1">voltage</text>
<text x="225.8" y="42">C3</text>
<text x="226.9" y="44.1">int</text>
<text x="229.5" y="42">for</text>
<text x="230.5" y="44.1">U3a</text>
<text x="233.3" y="42">quick</text>
<text x="239.5" y="42">reads</text>
<text x="17" y="57.8">(3)</text>
<text x="132.4" y="55">S</text>
<text x="139.4" y="55.2">FB</text>
<text x="134.6" y="61.8">B</text>
<text x="74.1" y="113.6">(2)</text>
<text x="131.9" y="116.7">(Figaro</text>
<text x="139.9" y="116.7">TGS5042)</text>
<text x="233.5" y="116.7">**0.298V**</text>
<text x="137.6" y="134.2">(Sensor</text>
<text x="146" y="134.2">Enable/Test1)</text>
<text x="148.3" y="141.8">(5)</text>
<text x="116.6" y="148.2">(2)</text>
<text x="139" y="146.4">(Amplifier</text>
<text x="149.4" y="146.4">Test</text>
<text x="154.4" y="146.4">2)</text>
<text x="147.8" y="153.5">(6)</text>
<text x="77.1" y="188.8">(Battery</text>
<text x="85.8" y="188.8">Test?)</text>
</g>
<g font-size="1.8" fill="#006464">
<text x="29.2" y="22.2">(2</text>
<text x="32.4" y="22.2">AA Batteries)</text>
<text x="34.3" y="18.9">BT1</text>
<text x="53.8" y="18.9">VBAT</text>
<text x="29.7" y="31.3">GND</text>
<text x="46.9" y="35.2">R8</text>
<text x="93.5" y="33.6">RE46C107</text>
<text x="93.7" y="30.8">U1</text>
<text x="46.9" y="37.7">51</text>
<text x="88.1" y="40.2">LB_{STB} LB_{OUT}</text>
<text x="27.9" y="47.9">R6</text>
<text x="75.4" y="45.3">GND</text>
<text x="88.1" y="44">LB_{SET}</text>
<text x="88.1" y="47.9">V_{BAT} HRN_{ENA}</text>
<text x="97.5" y="44">FEED</text>
<text x="130.8" y="46.7">C11</text>
<text x="27.3" y="50.4">680</text>
<text x="45.7" y="52.9">Q1</text>
<text x="58.4" y="50">C1</text>
<text x="58.4" y="52.5">100uF</text>
<text x="88.1" y="51.7">LED_{EN}HORN_{S}</text>
<text x="130.8" y="49.3">100nF</text>
<text x="141" y="51.7">200K</text>
<text x="141" y="49.1">R13</text>
<text x="233.6" y="53.2">+3V3</text>
<text x="45.7" y="55.5">PN2222A</text>
<text x="53.8" y="59.3">GND</text>
<text x="67.4" y="56.2">L1</text>
<text x="88.1" y="55.5">LED</text>
<text x="88.1" y="59.3">LX</text>
<text x="95.8" y="55.5">HORN_{B}</text>
<text x="109.2" y="59.3">+5V</text>
<text x="140.4" y="58.8">H1</text>
<text x="53.8" y="61.8">+5V</text>
<text x="66" y="61.6">10uH</text>
<text x="70.8" y="64.1">D3</text>
<text x="88.1" y="64.4">V_{SS2}</text>
<text x="98.1" y="64.4">V_{REG}</text>
<text x="127" y="62.3">R18</text>
<text x="127.5" y="65.1">1M</text>
<text x="136.4" y="64.4">PIEZO</text>
<text x="143.1" y="64.4">SPKR</text>
<text x="41.1" y="66.9">GND</text>
<text x="58.4" y="69">C2</text>
<text x="58.4" y="71.6">10uF</text>
<text x="67.8" y="70.5">1N5818</text>
<text x="88.1" y="69.4">V_{SS}</text>
<text x="95.7" y="69.4">REG_{SEL}</text>
<text x="114.9" y="66.1" transform="rotate(-90 114.9 66.1)">+3V3</text>
<text x="214.5" y="70.8">C7</text>
<text x="230.7" y="71.6" transform="rotate(-90 230.7 71.6)">V+</text>
<text x="231.1" y="72">U3C</text>
<text x="67.3" y="72.1">C5</text>
<text x="67.3" y="74.7">100nF</text>
<text x="113" y="72.1">C4</text>
<text x="113" y="74.7">1UF</text>
<text x="124.5" y="74.7">C9</text>
<text x="124.5" y="77.2">.001uF</text>
<text x="211.1" y="73.4">100nF</text>
<text x="230.7" y="76.1" transform="rotate(-90 230.7 76.1)">V-</text>
<text x="231.1" y="74.5">MCP6022</text>
<text x="53.8" y="82.1">GND</text>
<text x="62.7" y="82.1">GND</text>
<text x="186.3" y="82.1">100nF</text>
<text x="188" y="79.6">C3</text>
<text x="79.2" y="86">GND</text>
<text x="108.5" y="84.7">GND</text>
<text x="119.9" y="84.7">GND</text>
<text x="168.4" y="87.2">2k2</text>
<text x="168.8" y="84.7">R4</text>
<text x="227.8" y="88.5">GND</text>
<text x="187.8" y="94.8">1M</text>
<text x="76.7" y="101.2">+5V</text>
<text x="140.8" y="99.9">U4</text>
<text x="150.7" y="98.6" transform="rotate(-90 150.7 98.6)">WE</text>
<text x="162.6" y="101.2">R15</text>
<text x="187.9" y="97.4">R3</text>
<text x="201.3" y="98.7">R14</text>
<text x="201.3" y="101.2">240</text>
<text x="64.8" y="103">TP2</text>
<text x="64.8" y="105.5">TestPoint</text>
<text x="94.5" y="102.5">+5V</text>
<text x="133.4" y="102.5">TGS-5042</text>
<text x="162.6" y="103.7">100K</text>
<text x="183" y="107.5">+</text>
<text x="222.4" y="106.3">+</text>
<text x="31.6" y="112.6">C6</text>
<text x="39.9" y="111.4">+5V</text>
<text x="60.2" y="112.6">GND</text>
<text x="82.6" y="110.4">D4</text>
<text x="82.6" y="112.9">LED</text>
<text x="99.1" y="112.6">R9</text>
<text x="150.7" y="110" transform="rotate(-90 150.7 110)">CE</text>
<text x="183.4" y="112.6">MCP6022</text>
<text x="200.7" y="108.9">C8</text>
<text x="200.7" y="111.5">100nF</text>
<text x="224.6" y="112.1">MCP6022</text>
<text x="29.9" y="115.2">100nF</text>
<text x="99.1" y="115.2">10k</text>
<text x="185.5" y="115.2">U3A</text>
<text x="196.1" y="119">GND</text>
<text x="225.8" y="114.7">U3B</text>
<text x="24.6" y="124.1">GND</text>
<text x="44.1" y="124.1">PIC16F688</text>
<text x="44.1" y="121.5">U2</text>
<text x="64.8" y="122">TP1</text>
<text x="64.8" y="124.6">(4)</text>
<text x="81.3" y="124.1">240</text>
<text x="81.3" y="121.5">R10</text>
<text x="89.5" y="122.8">100nF</text>
<text x="90.6" y="120.2">C13</text>
<text x="111.7" y="120.5">+3V3</text>
<text x="223.6" y="122.8">470k</text>
<text x="224.1" y="120.2">R17</text>
<text x="42.8" y="130.6" transform="rotate(-90 42.8 130.6)">VDD</text>
<text x="46.1" y="130.4">RA0/AN0</text>
<text x="85.6" y="131.7">GND</text>
<text x="106.6" y="129.6">10K</text>
<text x="167" y="130.4">R11</text>
<text x="167" y="127.9">200</text>
<text x="178.8" y="128.9">R5</text>
<text x="179.1" y="131.7">1M</text>
<text x="188.7" y="126.6">10k</text>
<text x="189.2" y="129.1">R1</text>
<text x="209.9" y="131.4">R16</text>
<text x="210.5" y="129.1">47k</text>
<text x="235" y="126.6">+3V3</text>
<text x="46.1" y="132.9">RA1/AN1</text>
<text x="46.1" y="135.5">RA2/AN2</text>
<text x="106.6" y="132.2">R19</text>
<text x="222.3" y="134.7">100nF</text>
<text x="222.3" y="132.2">C10</text>
<text x="44.7" y="140.6">AN3/OSC2</text>
<text x="44.7" y="138">RA5/OSC1</text>
<text x="44.7" y="143.1">~{MCLR}/RA3</text>
<text x="116.8" y="139">Thermistor_PTC</text>
<text x="116.8" y="141.5">TH1</text>
<text x="163.4" y="142.4" transform="rotate(-90 163.4 142.4)">D2</text>
<text x="206.2" y="140.6">GND</text>
<text x="216.4" y="139.3">GND</text>
<text x="46" y="149.5">RC0/AN4</text>
<text x="160.9" y="146.1" transform="rotate(-90 160.9 146.1)">1N914</text>
<text x="46" y="152">RC1/AN5</text>
<text x="46" y="154.5">RC2/AN6</text>
<text x="97.5" y="153.3">+5V</text>
<text x="106.7" y="155.8">R7</text>
<text x="116.1" y="155.8">SW1</text>
<text x="46" y="157.1">RC3/AN7</text>
<text x="47.4" y="159.6">RC4/TX</text>
<text x="106.7" y="158.3">100k</text>
<text x="113.9" y="158.3">SW_SPST</text>
<text x="42.8" y="165.4" transform="rotate(-90 42.8 165.4)">VSS</text>
<text x="47.1" y="162.2">RC5/RX</text>
<text x="88.2" y="166">R12</text>
<text x="104.6" y="167.5">VBAT</text>
<text x="121.2" y="167.2">GND</text>
<text x="88.9" y="168.5">1k</text>
<text x="39.9" y="179.9">GND</text>
<text x="83.8" y="178.8">100nF</text>
<text x="83.8" y="176.3">C12</text>
<text x="89.2" y="185">1N5818</text>
<text x="74.5" y="186.3" transform="rotate(-90 74.5 186.3)">R2</text>
<text x="76.3" y="186.3" transform="rotate(-90 76.3 186.3)">1M</text>
<text x="91.7" y="187.6">D1</text>
</g>
<g font-size="1.8" fill="#a90000">
<text x="85.7" y="39.1">1</text>
<text x="102.8" y="39.1">16</text>
<text x="85.7" y="42.9">2</text>
<text x="85.7" y="46.7">3</text>
<text x="102.8" y="42.9">15</text>
<text x="102.8" y="46.7">14</text>
<text x="36.1" y="53.1">2</text>
<text x="42.9" y="50.2" transform="rotate(-90 42.9 50.2)">3</text>
<text x="85.7" y="50.5">4</text>
<text x="102.8" y="50.5">13</text>
<text x="42.9" y="57.9" transform="rotate(-90 42.9 57.9)">1</text>
<text x="85.7" y="54.4">5</text>
<text x="85.7" y="58.2">6</text>
<text x="102.8" y="54.4">12</text>
<text x="102.8" y="58.2">11</text>
<text x="131.8" y="55.3" transform="rotate(-90 131.8 55.3)">1</text>
<text x="138.2" y="55.3" transform="rotate(-90 138.2 55.3)">2</text>
<text x="85.7" y="63.2">7</text>
<text x="102.8" y="63.2">10</text>
<text x="134.4" y="61.7" transform="rotate(-90 134.4 61.7)">3</text>
<text x="85.7" y="68.3">8</text>
<text x="103.4" y="68.3">9</text>
<text x="229.6" y="67.4" transform="rotate(-90 229.6 67.4)">8</text>
<text x="229.6" y="78.8" transform="rotate(-90 229.6 78.8)">4</text>
<text x="149.6" y="94.7" transform="rotate(-90 149.6 94.7)">1</text>
<text x="180.9" y="101.3">2</text>
<text x="220.3" y="100.1">6</text>
<text x="180.9" y="106.4">3</text>
<text x="193.6" y="103.9">1</text>
<text x="220.3" y="105.2">5</text>
<text x="233" y="102.6">7</text>
<text x="149.6" y="112.5" transform="rotate(-90 149.6 112.5)">2</text>
<text x="41.7" y="124.5" transform="rotate(-90 41.7 124.5)">1</text>
<text x="56.5" y="129.3">13</text>
<text x="56.5" y="131.8">12</text>
<text x="56.5" y="134.4">11</text>
<text x="57.1" y="136.9">2</text>
<text x="57.1" y="139.4">3</text>
<text x="57.1" y="142">4</text>
<text x="56.5" y="148.3">10</text>
<text x="57.1" y="150.9">9</text>
<text x="57.1" y="153.4">8</text>
<text x="57.1" y="156">7</text>
<text x="57.1" y="158.5">6</text>
<text x="57.1" y="161">5</text>
<text x="113.6" y="161">1</text>
<text x="121.2" y="161">2</text>
<text x="41.7" y="169.6" transform="rotate(-90 41.7 169.6)">14</text>
</g>
</svg>
